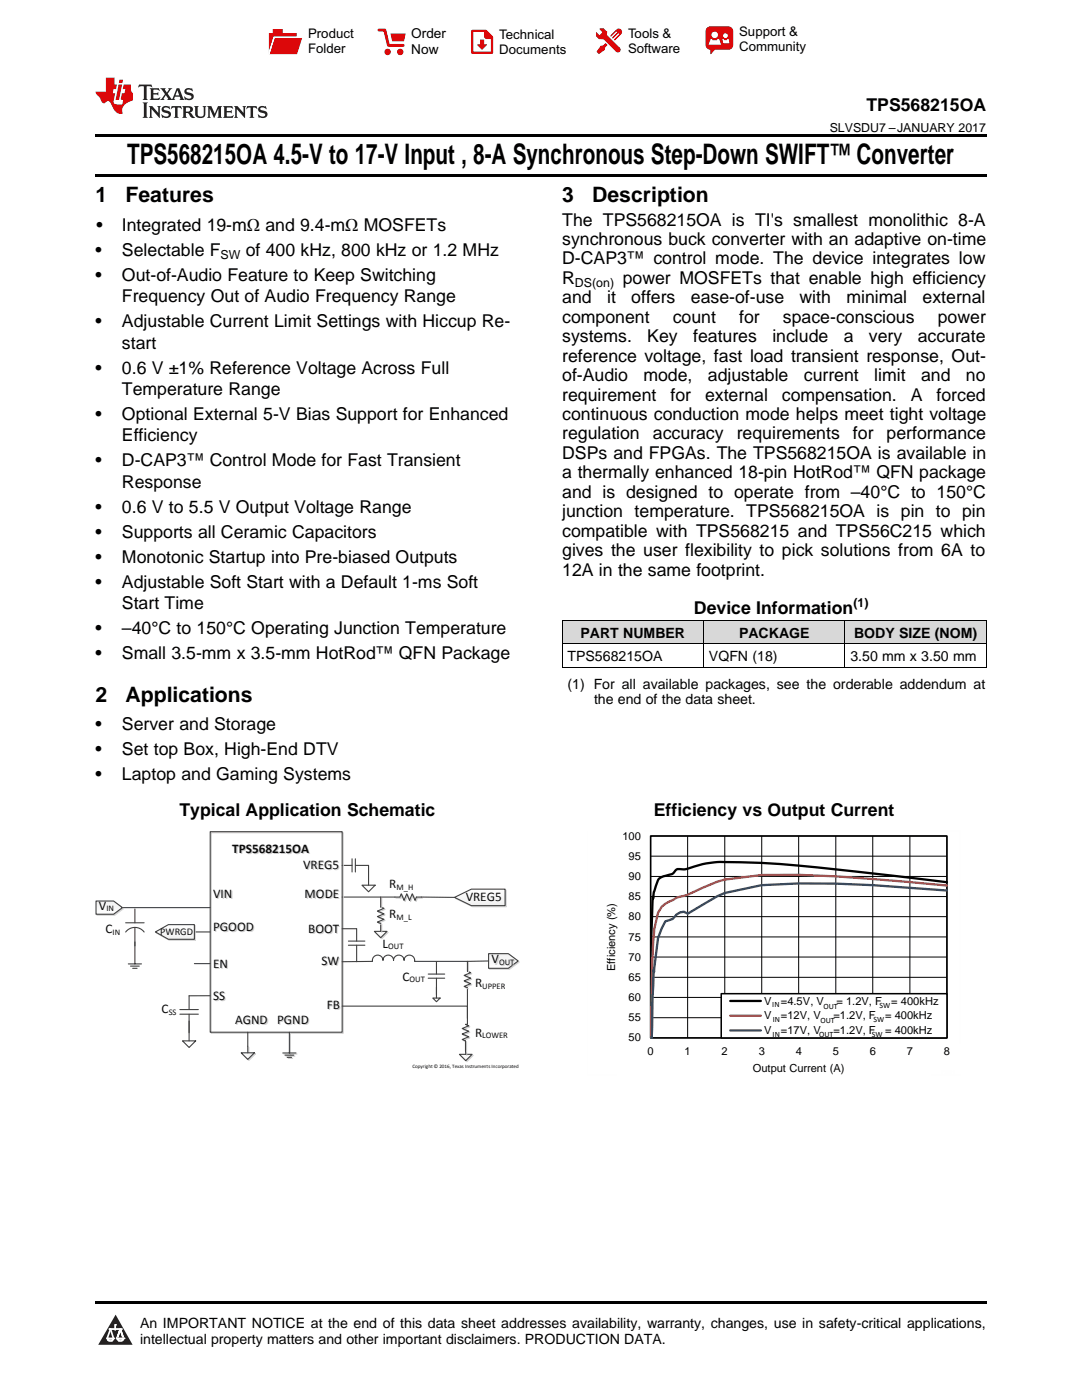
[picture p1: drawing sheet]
<svg xmlns="http://www.w3.org/2000/svg" width="216mm" height="279mm" viewBox="0 0 216 279" stroke-linecap="round" stroke-linejoin="round" font-family="sans-serif">
<g fill="#d8d8d8">
<path d="M112.2 123.9h28.2v4.6h-28.2z"/>
<path d="M140.4 123.9h28.2v4.6h-28.2z"/>
<path d="M168.6 123.9h28.2v4.6h-28.2z"/>
</g>
<path d="M23.1 262.4l3.4 6h-6.9z" fill="#231f20"/>
<path d="M21.4 267.1h1.2l-.3 .5h-.3a.55 .55 0 0 1-.6-.5z" fill-rule="evenodd" fill="#fff"/>
<path d="M21.4 267.1h1.2l-.3 .5h-.3a.55 .55 0 0 1-.6-.5z" fill="none" stroke="#231f20" stroke-width=".34"/>
<path d="M21.4 267.1l1.2 .1-.3 .4h-.5z" fill="none" stroke="#fff" stroke-width=".34"/>
<path d="M23 265.3h.1" fill="none" stroke="#fff" stroke-width=".34"/>
<path d="M23 264.4v.9z" fill="#fff"/>
<path d="M23 264.4v.9z" fill="none" stroke="#fff" stroke-width=".34"/>
<circle cx="23" cy="264.4" r=".17" fill="#fff"/>
<path d="M21.9 265.2h.1" fill="none" stroke="#fff" stroke-width=".34"/>
<path d="M21.9 265.2h2.3z" fill="#fff"/>
<path d="M21.9 265.2h2.3z" fill="none" stroke="#fff" stroke-width=".34"/>
<circle cx="24.2" cy="265.2" r=".17" fill="#fff"/>
<path d="M23.3 267.1h.1" fill="none" stroke="#fff" stroke-width=".34"/>
<path d="M24 265.2l-.7 1.9z" fill="#fff"/>
<path d="M24 265.2l-.7 1.9z" fill="none" stroke="#fff" stroke-width=".34"/>
<path d="M24 265.2l.7 1.9z" fill="#fff"/>
<path d="M24 265.2l.7 1.9z" fill="none" stroke="#fff" stroke-width=".34"/>
<path d="M24.6 267.1h.1" fill="none" stroke="#fff" stroke-width=".34"/>
<circle cx="21.4" cy="267.1" r=".17" fill="#fff"/>
<path d="M22.1 265.2l-.7 1.9z" fill="#fff"/>
<path d="M22.1 265.2l-.7 1.9z" fill="none" stroke="#fff" stroke-width=".34"/>
<path d="M22.1 265.2l.5 1.9z" fill="#fff"/>
<path d="M22.1 265.2l.5 1.9z" fill="none" stroke="#fff" stroke-width=".34"/>
<circle cx="22.6" cy="267.1" r=".17" fill="#fff"/>
<path d="M23.4 267.1h1.3a.65 .65 0 0 1-.7 .5 .65 .65 0 0 1-.6-.5z" fill-rule="evenodd" fill="#fff"/>
<path d="M23.4 267.1h1.3a.65 .65 0 0 1-.7 .5 .65 .65 0 0 1-.6-.5z" fill="none" stroke="#231f20" stroke-width=".34"/>
<path d="M23.4 267.1h1.3l-.4 .5h-.6z" fill="none" stroke="#fff" stroke-width=".34"/>
<path d="M23.3 267.1h.1" fill="none" stroke="#fff" stroke-width=".34"/>
<circle cx="24.7" cy="267.1" r=".17" fill="#fff"/>
<path d="M19 259.7h177.8v.5h-177.8z" fill="#000"/>
<g fill="none" stroke="#000" stroke-width=".2">
<path d="M129.8 166.9h59.1v40.2h-59.1zM129.8 178.9h59.1M129.8 174.9h59.1M129.8 170.9h59.1M137.2 166.9v40.2M144.6 166.9v40.2M152 166.9v40.2M159.4 166.9v40.2M166.8 166.9v40.2M174.1 166.9v40.2M181.6 166.9v40.2M129.8 199.1h59.1"/>
<path d="M129.8 195h59.1M129.8 191h59.1M129.8 187h59.1M129.8 182.9h59.1M129.8 203.1h59.1"/>
</g>
<path d="M129.8 166.8h59.1v40.3h-59.1z" fill="none" stroke="#000" stroke-width=".31"/>
<path d="M188.9 176.1l-28.7-3.3a134.8 134.8 0 0 0-18-.7l-2 .4-1.6 .4a5.3 5.3 0 0 1-3.4 .5l-.2 .1a3.7 3.7 0 0 1-2.7 1.4l-.6 .3-.4 .4-.8 2.4-.2 1.3v-.3l-.1 .2-.2 7.9-.1 20.3M129.9 204.2l-.1 3.2z" fill="none" stroke="#000" stroke-width=".46"/>
<path d="M188.9 176.7a480.6 480.6 0 0 0-29.5-2.1h-7.4l-7.4 .9-1.5 .5-2.9 1.2a15.7 15.7 0 0 1-5.2 1.9l-.8 .5a4.6 4.6 0 0 0-2.9 2.6 41.8 41.8 0 0 0-1.2 11.3l-.2 13.9" fill="none" stroke="#be4b48" stroke-width=".46"/>
<path d="M188.9 177.7a302.3 302.3 0 0 0-29.5-1.4l-7.4 .4-7.4 1.5-1.5 .7-5.9 3.4a2.02 2.02 0 0 0-3 1.1l-1.4 .5-1.5 3.3-.8 6.8-.1-.5-.4 13.9" fill="none" stroke="#1f497d" stroke-width=".46"/>
<path d="M143.9 198.3h45v8.8h-45z" fill-rule="evenodd" fill="#fff"/>
<path d="M143.9 198.3h45v8.8h-45z" fill="none" stroke="#000" stroke-width=".31"/>
<path d="M145.7 199.8h6.1" fill="none" stroke="#000" stroke-width=".46"/>
<path d="M145.7 202.7h6.1" fill="none" stroke="#be4b48" stroke-width=".46"/>
<path d="M145.7 205.6h6.1" fill="none" stroke="#1f497d" stroke-width=".46"/>
<path d="M117.2 165.9v48.7M128.6 165.9h63M191.6 165.9v42.3M117.2 214.6h5.8M185.8 214.6h5.8" fill="none" stroke="#fefefe" stroke-width=".2" stroke-dasharray=".4 .1" stroke-linecap="butt"/>
<g fill="none" stroke="#404040" stroke-width=".22">
<path d="M68.3 172.7h2M68.3 179h10.5M70.3 171.4v2.6M70.9 171.4v2.6M70.9 172.7h2.6v4M72.2 176.7h2.7l-1.4 1.3zM24.4 181.1h17.5M25.1 186a2.3 2.3 0 0 1 3.7 0M25.1 184.2h3.7M25.6 192.4h2.6M26 192.8h1.8M26.5 193.2h.9"/>
<path d="M26.9 181.4v2.8M26.9 185.1v7.3M38.8 192.3h3.1M38.8 186h3.1M41.9 198.7h-4.2v2.8M74.3 191.9a1.06 1.06 0 0 1 1-1.3 1.06 1.06 0 0 1 1.1 1.1 1.05 1.05 0 0 1 1.1-1.1 1.05 1.05 0 0 1 1 1.1 1.05 1.05 0 0 1 1.1-1.1 1.05 1.05 0 0 1 1 1.1 1.06 1.06 0 0 1 1.2-1.1 1.06 1.06 0 0 1 .9 1.3h10.6M93.3 197.1v7.3h-.4M35.9 202.4h3.7M35.9 201.5h3.7M36.4 207.7h2.6l-1.3 1.3zM37.7 202.4v5.3"/>
</g>
<path d="M91.9 210.6h2.5l-1.3 1.3z" fill="#cdcdcd"/>
<path d="M91.9 210.6h2.5l-1.3 1.3zM93.1 209.9v.7" fill="none" stroke="#cdcdcd" stroke-width=".22"/>
<path d="M91.7 211.6h2.5" fill="none" stroke="#f2f2f2" stroke-width=".2"/>
<path d="M91.7 211.6h2.5M91.7 211.5h2.5" fill="none" stroke="#f3f3f3" stroke-width=".2"/>
<path d="M91.7 211.4h2.5" fill="none" stroke="#f4f4f4" stroke-width=".2"/>
<path d="M91.7 211.3h2.5" fill="none" stroke="#f5f5f5" stroke-width=".2"/>
<path d="M91.7 211.2h2.5" fill="none" stroke="#f6f6f6" stroke-width=".2"/>
<path d="M91.7 211.2h2.5M91.7 211.1h2.5" fill="none" stroke="#f7f7f7" stroke-width=".2"/>
<path d="M91.7 211h2.5" fill="none" stroke="#f8f8f8" stroke-width=".2"/>
<path d="M91.7 210.9h2.5" fill="none" stroke="#f9f9f9" stroke-width=".2"/>
<path d="M91.7 210.8h2.5" fill="none" stroke="#fafafa" stroke-width=".2"/>
<path d="M91.7 210.8h2.5M91.7 210.7h2.5" fill="none" stroke="#fbfbfb" stroke-width=".2"/>
<path d="M91.7 210.6h2.5" fill="none" stroke="#fcfcfc" stroke-width=".2"/>
<path d="M91.7 210.5h2.5" fill="none" stroke="#fdfdfd" stroke-width=".2"/>
<path d="M91.7 210.5h2.5" fill="none" stroke="#fefefe" stroke-width=".2"/>
<path d="M91.7 210.4h2.5l-1.3 1.3zM92.9 209.7v.7" fill="none" stroke="#404040" stroke-width=".22"/>
<path d="M74.9 186.1h2.5l-1.2 1.2z" fill="#cdcdcd"/>
<path d="M42.2 166.2h26.3v40h-26.3zM76.2 179.2v2l.6 .3-1.3 .5 1.3 .6-1.3 .5 1.3 .6-1.3 .5 .7 .3v1.6M79 179.2h1l.3-.6 .5 1.3 .6-1.3 .5 1.3 .6-1.3 .5 1.3 .3-.7h1M74.9 186.1h2.5l-1.2 1.2zM93.5 192.1v2l.6 .2-1.3 .6 1.3 .5-1.3 .6 1.3 .5-1.3 .6 .7 .2M93.1 204.6l.7 .3-1.4 .6 1.4 .5-1.4 .6 1.4 .5-1.4 .6 .7 .2v2" fill="none" stroke="#cdcdcd" stroke-width=".22"/>
<path d="M74.7 187.1h2.5" fill="none" stroke="#f2f2f2" stroke-width=".2"/>
<path d="M74.7 187h2.5M74.7 186.9h2.5" fill="none" stroke="#f3f3f3" stroke-width=".2"/>
<path d="M74.7 186.9h2.5" fill="none" stroke="#f4f4f4" stroke-width=".2"/>
<path d="M74.7 186.8h2.5" fill="none" stroke="#f5f5f5" stroke-width=".2"/>
<path d="M74.7 186.7h2.5" fill="none" stroke="#f6f6f6" stroke-width=".2"/>
<path d="M74.7 186.6h2.5M74.7 186.5h2.5" fill="none" stroke="#f7f7f7" stroke-width=".2"/>
<path d="M74.7 186.5h2.5" fill="none" stroke="#f8f8f8" stroke-width=".2"/>
<path d="M74.7 186.4h2.5" fill="none" stroke="#f9f9f9" stroke-width=".2"/>
<path d="M74.7 186.3h2.5" fill="none" stroke="#fafafa" stroke-width=".2"/>
<path d="M74.7 186.2h2.5" fill="none" stroke="#fbfbfb" stroke-width=".2"/>
<path d="M74.7 186.1h2.5" fill="none" stroke="#fcfcfc" stroke-width=".2"/>
<path d="M74.7 186h2.5" fill="none" stroke="#fdfdfd" stroke-width=".2"/>
<path d="M74.7 185.9h2.5" fill="none" stroke="#fefefe" stroke-width=".2"/>
<g fill="none" stroke="#404040" stroke-width=".22">
<path d="M41.9 166h26.4v40h-26.4zM76 179v2l.6 .3-1.3 .5 1.3 .6-1.3 .5 1.3 .6-1.3 .5 .7 .3v1.6M78.8 179h1l.3-.6 .5 1.3 .6-1.3 .5 1.3 .6-1.3 .5 1.3 .3-.7h1M74.3 191.9h-6M74.7 185.9h2.5l-1.2 1.2zM85.4 195.2h3.3M85.4 194.4h3.3M86.4 199.2h1.4l-.7 .7zM87.1 191.9v2.5M87.1 195.2v4M93.3 191.9v1.9l.6 .3-1.3 .6 1.3 .5-1.3 .6 1.3 .5-1.3 .6 .7 .2M68.3 200.8h25v2.4"/>
<path d="M92.9 204.4l.6 .3-1.3 .6 1.3 .5-1.3 .6 1.3 .5-1.3 .6 .7 .2v2"/>
</g>
<path d="M48.3 210.3h2.7l-1.3 1.3z" fill="#cdcdcd"/>
<path d="M48.3 210.3h2.7l-1.3 1.3zM49.7 209v1.3" fill="none" stroke="#cdcdcd" stroke-width=".22"/>
<path d="M50.6 210.1h.2v1.3h-.2z" fill-rule="evenodd" fill="#f1f1f1"/>
<path d="M50.4 210.1h.2v1.3h-.2z" fill-rule="evenodd" fill="#f2f2f2"/>
<path d="M50.3 210.1h.1v1.3h-.1z" fill-rule="evenodd" fill="#f3f3f3"/>
<path d="M50.1 210.1h.2v1.3h-.2z" fill-rule="evenodd" fill="#f4f4f4"/>
<path d="M49.9 210.1h.2v1.3h-.2z" fill-rule="evenodd" fill="#f5f5f5"/>
<g fill="#f6f6f6">
<path d="M49.8 210.1h.1v1.3h-.1z" fill-rule="evenodd"/>
<path d="M49.6 210.1h.2v1.3h-.2z" fill-rule="evenodd"/>
</g>
<path d="M49.4 210.1h.2v1.3h-.2z" fill-rule="evenodd" fill="#f7f7f7"/>
<path d="M49.3 210.1h.1v1.3h-.1z" fill-rule="evenodd" fill="#f8f8f8"/>
<path d="M49.1 210.1h.2v1.3h-.2z" fill-rule="evenodd" fill="#f9f9f9"/>
<path d="M48.9 210.1h.2v1.3h-.2z" fill-rule="evenodd" fill="#fafafa"/>
<path d="M48.8 210.1h.1v1.3h-.1z" fill-rule="evenodd" fill="#fbfbfb"/>
<g fill="#fcfcfc">
<path d="M48.6 210.1h.2v1.3h-.2z" fill-rule="evenodd"/>
<path d="M48.5 210.1h.1v1.3h-.1z" fill-rule="evenodd"/>
</g>
<path d="M48.3 210.1h.2v1.3h-.2z" fill-rule="evenodd" fill="#fdfdfd"/>
<path d="M48.1 210.1h.2v1.3h-.2z" fill-rule="evenodd" fill="#fefefe"/>
<path d="M68.3 185.3h2.9v2.5M69.5 188.6h3.3M69.5 187.8h3.3M71.2 188.6v3.3M48.1 210.1h2.7l-1.4 1.3zM49.4 206v4.1M56.4 210.1h2.7M56.9 210.6h1.7M57.3 211h.9M57.7 206v4.1" fill="none" stroke="#404040" stroke-width=".22"/>
<path d="M56.6 210.4h2.7M57.1 210.8h1.7M57.5 211.2h.9M58 206.2v4.2" fill="none" stroke="#cdcdcd" stroke-width=".22"/>
<path d="M19.4 180h3.5l1.7 1.3-1.7 1.4h-3.5z" fill-rule="evenodd" fill="#cdcdcd"/>
<path d="M19.4 180h3.5l1.7 1.3-1.7 1.4h-3.5z" fill="none" stroke="#cdcdcd" stroke-width=".22"/>
<path d="M19.2 182.4h5.2" fill="none" stroke="#fefefe" stroke-width=".2"/>
<path d="M19.2 182.2h5.2" fill="none" stroke="#fdfdfd" stroke-width=".2"/>
<path d="M19.2 182h5.2M19.2 181.9h5.2" fill="none" stroke="#fcfcfc" stroke-width=".2"/>
<path d="M19.2 181.7h5.2" fill="none" stroke="#fbfbfb" stroke-width=".2"/>
<path d="M19.2 181.5h5.2" fill="none" stroke="#fafafa" stroke-width=".2"/>
<path d="M19.2 181.4h5.2" fill="none" stroke="#f9f9f9" stroke-width=".2"/>
<path d="M19.2 181.2h5.2" fill="none" stroke="#f8f8f8" stroke-width=".2"/>
<path d="M19.2 181.1h5.2" fill="none" stroke="#f7f7f7" stroke-width=".2"/>
<path d="M19.2 180.9h5.2M19.2 180.7h5.2" fill="none" stroke="#f6f6f6" stroke-width=".2"/>
<path d="M19.2 180.6h5.2" fill="none" stroke="#f5f5f5" stroke-width=".2"/>
<path d="M19.2 180.4h5.2" fill="none" stroke="#f4f4f4" stroke-width=".2"/>
<path d="M19.2 180.2h5.2" fill="none" stroke="#f3f3f3" stroke-width=".2"/>
<path d="M19.2 180.1h5.2" fill="none" stroke="#f2f2f2" stroke-width=".2"/>
<path d="M19.2 179.9h5.2" fill="none" stroke="#f1f1f1" stroke-width=".2"/>
<path d="M19.2 179.8h3.5l1.7 1.3-1.7 1.4h-3.5z" fill="none" stroke="#404040" stroke-width=".22"/>
<path d="M97.7 190.5h3.9l2 1.5-2 1.5h-3.9z" fill-rule="evenodd" fill="#cdcdcd"/>
<path d="M97.7 190.5h3.9l2 1.5-2 1.5h-3.9z" fill="none" stroke="#cdcdcd" stroke-width=".22"/>
<path d="M97.5 193.2h5.9" fill="none" stroke="#fefefe" stroke-width=".2"/>
<path d="M97.5 193h5.9M97.5 192.8h5.9" fill="none" stroke="#fdfdfd" stroke-width=".2"/>
<path d="M97.5 192.6h5.9" fill="none" stroke="#fcfcfc" stroke-width=".2"/>
<path d="M97.5 192.4h5.9" fill="none" stroke="#fbfbfb" stroke-width=".2"/>
<path d="M97.5 192.2h5.9" fill="none" stroke="#fafafa" stroke-width=".2"/>
<path d="M97.5 192.1h5.9" fill="none" stroke="#f9f9f9" stroke-width=".2"/>
<path d="M97.5 191.9h5.9" fill="none" stroke="#f8f8f8" stroke-width=".2"/>
<path d="M97.5 191.7h5.9" fill="none" stroke="#f7f7f7" stroke-width=".2"/>
<path d="M97.5 191.5h5.9M97.5 191.3h5.9" fill="none" stroke="#f6f6f6" stroke-width=".2"/>
<path d="M97.5 191.1h5.9" fill="none" stroke="#f5f5f5" stroke-width=".2"/>
<path d="M97.5 191h5.9" fill="none" stroke="#f4f4f4" stroke-width=".2"/>
<path d="M97.5 190.8h5.9" fill="none" stroke="#f3f3f3" stroke-width=".2"/>
<path d="M97.5 190.6h5.9" fill="none" stroke="#f2f2f2" stroke-width=".2"/>
<path d="M97.5 190.4h5.9" fill="none" stroke="#f1f1f1" stroke-width=".2"/>
<path d="M97.5 190.3h3.9l2 1.5-2 1.4h-3.9zM97.5 191.8l-4.2 .1" fill="none" stroke="#404040" stroke-width=".22"/>
<path d="M90.9 179.3l3.4-1.6h6.7v3.3h-6.7z" fill-rule="evenodd" fill="#cdcdcd"/>
<path d="M90.9 179.3l3.4-1.6h6.7v3.3h-6.7z" fill="none" stroke="#cdcdcd" stroke-width=".22"/>
<path d="M90.7 177.6h10.1" fill="none" stroke="#fefefe" stroke-width=".21"/>
<path d="M90.7 177.8h10.1M90.7 178h10.1" fill="none" stroke="#fdfdfd" stroke-width=".21"/>
<path d="M90.7 178.2h10.1" fill="none" stroke="#fcfcfc" stroke-width=".21"/>
<path d="M90.7 178.4h10.1" fill="none" stroke="#fbfbfb" stroke-width=".21"/>
<path d="M90.7 178.6h10.1" fill="none" stroke="#fafafa" stroke-width=".21"/>
<path d="M90.7 178.8h10.1" fill="none" stroke="#f9f9f9" stroke-width=".21"/>
<path d="M90.7 179h10.1" fill="none" stroke="#f8f8f8" stroke-width=".21"/>
<path d="M90.7 179.2h10.1" fill="none" stroke="#f7f7f7" stroke-width=".21"/>
<path d="M90.7 179.4h10.1M90.7 179.6h10.1" fill="none" stroke="#f6f6f6" stroke-width=".21"/>
<path d="M90.7 179.8h10.1" fill="none" stroke="#f5f5f5" stroke-width=".21"/>
<path d="M90.7 180h10.1" fill="none" stroke="#f4f4f4" stroke-width=".21"/>
<path d="M90.7 180.2h10.1" fill="none" stroke="#f3f3f3" stroke-width=".21"/>
<path d="M90.7 180.4h10.1" fill="none" stroke="#f2f2f2" stroke-width=".21"/>
<path d="M90.7 180.6h10.1" fill="none" stroke="#f1f1f1" stroke-width=".21"/>
<path d="M84.1 179l6.6 .1M90.7 179.1l3.4-1.7h6.7v3.3h-6.7z" fill="none" stroke="#404040" stroke-width=".22"/>
<path d="M31.2 186.2l2.6-1.5h5.2v3h-5.2z" fill-rule="evenodd" fill="#cdcdcd"/>
<path d="M31.2 186.2l2.6-1.5h5.2v3h-5.2z" fill="none" stroke="#cdcdcd" stroke-width=".22"/>
<path d="M31 184.6h7.8" fill="none" stroke="#fefefe" stroke-width=".2"/>
<path d="M31 184.8h7.8M31 185h7.8" fill="none" stroke="#fdfdfd" stroke-width=".2"/>
<path d="M31 185.2h7.8" fill="none" stroke="#fcfcfc" stroke-width=".2"/>
<path d="M31 185.4h7.8" fill="none" stroke="#fbfbfb" stroke-width=".2"/>
<path d="M31 185.5h7.8" fill="none" stroke="#fafafa" stroke-width=".2"/>
<path d="M31 185.7h7.8" fill="none" stroke="#f9f9f9" stroke-width=".2"/>
<path d="M31 185.9h7.8" fill="none" stroke="#f8f8f8" stroke-width=".2"/>
<path d="M31 186.1h7.8" fill="none" stroke="#f7f7f7" stroke-width=".2"/>
<path d="M31 186.3h7.8M31 186.4h7.8" fill="none" stroke="#f6f6f6" stroke-width=".2"/>
<path d="M31 186.6h7.8" fill="none" stroke="#f5f5f5" stroke-width=".2"/>
<path d="M31 186.8h7.8" fill="none" stroke="#f4f4f4" stroke-width=".2"/>
<path d="M31 187h7.8" fill="none" stroke="#f3f3f3" stroke-width=".2"/>
<path d="M31 187.2h7.8" fill="none" stroke="#f2f2f2" stroke-width=".2"/>
<path d="M31 187.4h7.8" fill="none" stroke="#f1f1f1" stroke-width=".2"/>
<path d="M31 186l2.6-1.5h5.2v3h-5.2z" fill="none" stroke="#404040" stroke-width=".22"/>
<path d="M112.2 133.1h84.6M112.2 128.5h84.6M112.2 123.8h84.6M112.2 123.9v9.3M140.4 123.9v9.3M168.6 123.9v9.3M196.8 123.9v9.3" fill="none" stroke="#000" stroke-width=".2"/>
<path d="M19 34.8h177.8v.5h-177.8zM19 26.8h177.8v.6h-177.8z" fill="#000"/>
<path d="M27.7 16.9l-.1 .6 .6-.3h.5v.2v2.2l-.2 .4h1l-.2-.4v-2.2v-.2h.5l.6 .3-.2-.6zM29.9 17.6l.2 .4v1.6l-.2 .4h1.9l.1-.6a1.09 1.09 0 0 1-1.3 .1v-.6h.6l.4 .2v-.7l-.2 .2h-.8v-.6l.2-.1a1.01 1.01 0 0 1 1 .3l-.1-.6zM32 17.6l.9 1.2-1 1.2h.9l-.2-.3 .5-.7 .5 .7-.3 .3h1.7l-.2-.3 .1-.4h1l.1 .4-.2 .3h1l-.3-.4-.7-2h-.5l-1 2.2-.8-1.1 .9-1.1h-.9l.2 .2-.4 .7-.4-.7 .2-.2zM35.4 18l.4 1h-.8zM37 17.7a.66 .66 0 0 0-.2 .8 .66 .66 0 0 0 .6 .4l.7 .2 .1 .2a.8 .8 0 0 1-.7 .4 .8 .8 0 0 1-.7-.5l.1 .8 .2-.2a.94 .94 0 0 0 1.1 .1 .94 .94 0 0 0 .4-.9 1.48 1.48 0 0 0-1.3-.6v-.4a1.1 1.1 0 0 1 1.2 .2l-.2-.6-.2 .1-.5-.1zM28.5 20.4l.2 .4v2.3l-.2 .4h1l-.2-.4v-2.3l.2-.4zM29.7 21.2l.2 .4v1.5l-.2 .4h.8l-.3-.4 .1-1.3 1.6 1.8v-2l.2-.4h-.7l.2 .2v1.1l-1.2-1.3zM32.5 21.3a.66 .66 0 0 0-.2 .8 .66 .66 0 0 0 .6 .4l.6 .2 .2 .2a.8 .8 0 0 1-.8 .4 .8 .8 0 0 1-.7-.5l.2 .7 .2-.1a.94 .94 0 0 0 1 .1 .94 .94 0 0 0 .5-1 1.47 1.47 0 0 0-1.3-.6l-.1-.3a1.1 1.1 0 0 1 1.3 .2l-.2-.6-.2 .1-.5-.2zM34.3 21.2l-.2 .6a.64 .64 0 0 1 .8-.3v1.6l-.2 .4h1l-.3-.4 .1-1.6a.66 .66 0 0 1 .8 .3l-.2-.6zM36.3 21.2l.3 .4v1.5l-.3 .4h1l-.2-.2v-.7h.5l.1 .1a.8 .8 0 0 0 1.2 .7l-1-1a.62 .62 0 0 0 .6-.5 .62 .62 0 0 0-.6-.7zM37.1 21.5h.1a.48 .48 0 0 1 .6 0 .48 .48 0 0 1 .1 .6l-.2 .1-.6 .1zM38.7 21.2l.2 .2a2.29 2.29 0 0 0 .4 2 1.05 1.05 0 0 0 1.7-.7v-1.3l.2-.2h-.8l.2 .4v1.1a.61 .61 0 0 1-.6 .6 .61 .61 0 0 1-.6-.6v-1.1l.3-.4zM41.3 21.2l.3 .4v1.5l-.3 .4h.8l-.2-.4v-1.4l.8 1.9 .9-1.9v1.4l-.2 .4h.9l-.2-.4v-1.5l.2-.4h-.8l-.7 1.5-.6-1.5zM44.5 21.2l.2 .4v1.5l-.2 .4h1.9l.2-.6a1.1 1.1 0 0 1-1.4 .2v-.7h.6l.4 .2v-.6l-.2 .1-.8 .1v-.6l.2-.1a1.02 1.02 0 0 1 1.1 .2l-.2-.5zM46.7 21.2l.2 .4v1.5l-.2 .4h.8l-.3-.4 .1-1.3 1.6 1.8v-2l.2-.4h-.7l.2 .2v1.1l-1.2-1.3zM49.3 21.2l-.1 .6a.64 .64 0 0 1 .8-.3v1.6l-.3 .4h1l-.2-.4v-1.6a.66 .66 0 0 1 .8 .3l-.1-.6zM51.7 21.3a.66 .66 0 0 0-.2 .7 .66 .66 0 0 0 .7 .5l.6 .2 .1 .2a.8 .8 0 0 1-.7 .4 .8 .8 0 0 1-.7-.5l.1 .7 .2-.1a.94 .94 0 0 0 1.1 .1 .94 .94 0 0 0 .4-1 1.48 1.48 0 0 0-1.2-.6l-.1-.3a1.1 1.1 0 0 1 1.2 .2l-.2-.6-.1 .1-.6-.2z" fill="#231f20"/>
<path d="M21.1 15.5v2.8h-2v.4l.9 .9a.96 .96 0 0 0 1 1 .59 .59 0 0 1 .5-.4 .59 .59 0 0 1 .5 .3l.4 .8a1.61 1.61 0 0 0 2.1 1.3 1.63 1.63 0 0 1 1.1-2.2l.9-.3v-1.5a1.6 1.6 0 0 1-.4-1.7h-1.4l-.2 .9h.5l-.2 .8h-.5l-.2 1v.3h.5l-.2 .9h-.7a.74 .74 0 0 1-1-.6l.3-1.6h-.5l.2-.8h.5l.1-.9h-.4v-1.4zM23.7 16.9l-.7 3h.8l.6-3zM23.8 15.9l-.1 .7h.7l.2-.7z" fill="#ee1d23"/>
<g fill="#d60000">
<path d="M54.4 5.8h2v.8h2.8v4.2h-5.5v-4.2h.7z" fill-rule="evenodd"/>
<path d="M54.7 7.5h5.6l-1 3.3h-5.6z" fill-rule="evenodd"/>
</g>
<path d="M54.6 7.4h5.8l-.1 .1h-5.5l-1.1 3.3z" fill-rule="evenodd" fill="#fff"/>
<path d="M54.6 7.4h5.8l-.1 .1h-5.5l-1.1 3.3z" fill="none" stroke="#fff" stroke-width=".2"/>
<path d="M75.6 6h1.2l.7 3.1h3" fill="none" stroke="#d60000" stroke-width=".56"/>
<g fill="#d60000">
<path d="M77.9 6.7h3.1l-.4 1.5h-2.3z" fill-rule="evenodd"/>
<circle cx="77.3" cy="10.4" r=".64"/>
<circle cx="79.9" cy="10.4" r=".64"/>
</g>
<path d="M94.2 6.2h2.7l1.3 1.2v3.1h-4z" fill="none" stroke="#d60000" stroke-width=".44"/>
<g fill="#d60000">
<path d="M95.8 7.9h.8v1h.6l-1 1.1-1-1v-.1h.6z" fill-rule="evenodd"/>
<path d="M96.6 6.2h.3l1.3 1.2v.4h-1.3l-.3-.4z" fill-rule="evenodd"/>
<path d="M119.6 5.7h.9l.6 .6 .1 .7 2.5 2.5-.8 .8-2.3-2.3-1.1-.2-.6-.6v-.8l.7 .6 .5-.4v-.2l-.4-.5z" fill-rule="evenodd"/>
<path d="M119.9 9.1h.4l.5-.5 .4 .4-.5 .5v.4l-1.2 .9-.5-.5z" fill-rule="evenodd"/>
<path d="M123 5.9a.67 .67 0 0 1 .9 0 .67 .67 0 0 1 0 .9z" fill-rule="evenodd"/>
<path d="M123 5.9l.9 .9-1.2 1.2h-.2l.1-.2 .9-.9 .1-.2h-.3l-.9 1h-.2v-.2l.9-1 .1-.2h-.3l-.9 1h-.2v-.2z" fill-rule="evenodd"/>
<circle cx="123.3" cy="9.9" r=".54"/>
</g>
<path d="M121.1 6.3l-.1 .7" fill="none" stroke="#d60000" stroke-width=".2"/>
<g fill="#d60000">
<path d="M141.1 5.5l.6-.2h3.6a.95 .95 0 0 1 1 .9v2.8a.95 .95 0 0 1-1 .9h-3.6a.95 .95 0 0 1-.9-.9v-2.8z" fill-rule="evenodd"/>
<path d="M141.7 9.9h.9l-.7 .9h-.2z" fill-rule="evenodd"/>
</g>
<g fill="#fff">
<path d="M144.3 8.6h1.3z"/>
<path d="M141.8 7.8h.3l.1 .2h.8l.2-.2h.3l.4 1.1h-2.5z" fill-rule="evenodd"/>
<path d="M144.2 7.8h.2l.2 .2h.4l.2-.2h.2l.2 .8h-1.3z" fill-rule="evenodd"/>
<circle cx="142.6" cy="6.9" r=".65"/>
<circle cx="144.8" cy="7.1" r=".48"/>
</g>
<text font-size="5.6" x="25.4" y="32.8">TPS568215OA 4.5-V to 17-V Input , 8-A Synchronous Step-Down SWIFT™ Converter</text>
<g font-size="4.2">
<text x="19" y="40.4">1</text>
<text x="25" y="40.4">Features</text>
<text x="112.2" y="40.4">3</text>
<text x="118.2" y="40.4">Description</text>
<text x="19" y="140">2</text>
<text x="25" y="140">Applications</text>
</g>
<g font-size="3.5">
<text x="172.9" y="22.2">TPS568215OA</text>
<text x="19.2" y="46.1">•</text>
<text x="24.3" y="46.1">Integrated 19-mΩ and 9.4-mΩ MOSFETs</text>
<text x="112.2" y="45">The TPS568215OA is TI's smallest monolithic 8-A</text>
<text x="19" y="51.1">•</text>
<text x="24.3" y="51.1">Selectable F</text>
<text x="49" y="51.1">of 400 kHz, 800 kHz or 1.2 MHz</text>
<text x="112.2" y="48.9">synchronous buck converter with an adaptive on-time</text>
<text x="112.2" y="52.8">D-CAP3™ control mode. The device integrates low</text>
<text x="19" y="56.1">•</text>
<text x="24.3" y="56.1">Out-of-Audio Feature to Keep Switching</text>
<text x="112.2" y="56.7">R</text>
<text x="124.2" y="56.7">power MOSFETs that enable high efficiency</text>
<text x="19" y="65.3">•</text>
<text x="24.3" y="60.3">Frequency Out of Audio Frequency Range</text>
<text x="24.3" y="65.3">Adjustable Current Limit Settings with Hiccup Re-</text>
<text x="112.2" y="60.5">and</text>
<text x="112.2" y="64.4">component</text>
<text x="121.1" y="60.5">it</text>
<text x="126" y="60.5">offers</text>
<text x="134.3" y="64.4">count</text>
<text x="137.9" y="60.5">ease-of-use</text>
<text x="147.5" y="64.4">for</text>
<text x="156.2" y="64.4">space-conscious</text>
<text x="159.5" y="60.5">with</text>
<text x="168.9" y="60.5">minimal</text>
<text x="184.1" y="60.5">external</text>
<text x="187.1" y="64.4">power</text>
<text x="24.3" y="69.6">start</text>
<text x="112.2" y="68.3">systems.</text>
<text x="129.2" y="68.3">Key</text>
<text x="138.3" y="68.3">features</text>
<text x="154.1" y="68.3">include</text>
<text x="168.4" y="68.3">a</text>
<text x="173.4" y="68.3">very</text>
<text x="183.1" y="68.3">accurate</text>
<text x="19" y="74.6">•</text>
<text x="24.3" y="74.6">0.6 V ±1% Reference Voltage Across Full</text>
<text x="112.2" y="72.2">reference voltage, fast load transient response, Out-</text>
<text x="112.2" y="76.1">of-Audio</text>
<text x="128.4" y="76.1">mode,</text>
<text x="141.3" y="76.1">adjustable</text>
<text x="160.4" y="76.1">current</text>
<text x="174.4" y="76.1">limit</text>
<text x="183.8" y="76.1">and</text>
<text x="192.7" y="76.1">no</text>
<text x="19" y="83.8">•</text>
<text x="24.3" y="78.8">Temperature Range</text>
<text x="24.3" y="83.8">Optional External 5-V Bias Support for Enhanced</text>
<text x="112.2" y="79.9">requirement</text>
<text x="112.2" y="83.8">continuous conduction mode helps meet tight voltage</text>
<text x="133.8" y="79.9">for</text>
<text x="140.7" y="79.9">external</text>
<text x="156" y="79.9">compensation.</text>
<text x="181.7" y="79.9">A</text>
<text x="186.9" y="79.9">forced</text>
<text x="24.3" y="88.1">Efficiency</text>
<text x="112.2" y="87.7">regulation</text>
<text x="130.3" y="87.7">accuracy</text>
<text x="147" y="87.7">requirements</text>
<text x="170.2" y="87.7">for</text>
<text x="176.9" y="87.7">performance</text>
<text x="19" y="93.1">•</text>
<text x="24.3" y="93.1">D-CAP3™ Control Mode for Fast Transient</text>
<text x="112.2" y="91.6">DSPs and FPGAs. The TPS568215OA is available in</text>
<text x="112.2" y="95.5">a thermally enhanced 18-pin HotRod™ QFN package</text>
<text x="24.3" y="97.3">Response</text>
<text x="112.2" y="99.3">and is designed to operate from –40°C to 150°C</text>
<text x="19" y="102.3">•</text>
<text x="19" y="107.3">•</text>
<text x="24.3" y="102.3">0.6 V to 5.5 V Output Voltage Range</text>
<text x="24.3" y="107.3">Supports all Ceramic Capacitors</text>
<text x="112.2" y="103.2">junction temperature. TPS568215OA is pin to pin</text>
<text x="112.2" y="107.1">compatible with TPS568215 and TPS56C215 which</text>
<text x="19" y="112.3">•</text>
<text x="24.3" y="112.3">Monotonic Startup into Pre-biased Outputs</text>
<text x="112.2" y="111">gives the user flexibility to pick solutions from 6A to</text>
<text x="19" y="117.3">•</text>
<text x="24.3" y="117.3">Adjustable Soft Start with a Default 1-ms Soft</text>
<text x="112.2" y="114.9">12A in the same footprint.</text>
<text x="24.3" y="121.6">Start Time</text>
<text x="138.5" y="122.6">Device Information</text>
<text x="19" y="126.6">•</text>
<text x="19" y="131.6">•</text>
<text x="24.3" y="126.6">–40°C to 150°C Operating Junction Temperature</text>
<text x="24.3" y="131.6">Small 3.5-mm x 3.5-mm HotRod™ QFN Package</text>
<text x="19" y="145.7">•</text>
<text x="24.3" y="145.7">Server and Storage</text>
<text x="19" y="150.7">•</text>
<text x="19" y="155.8">•</text>
<text x="24.3" y="150.7">Set top Box, High-End DTV</text>
<text x="24.3" y="155.8">Laptop and Gaming Systems</text>
<text x="35.8" y="162.8">Typical Application Schematic</text>
<text x="130.5" y="162.8">Efficiency vs Output Current</text>
</g>
<g font-size="2.8">
<text x="113.2" y="131.9">TPS568215OA</text>
<text x="115.8" y="127.2">PART NUMBER</text>
<text x="141.5" y="131.9">VQFN (18)</text>
<text x="147.5" y="127.2">PACKAGE</text>
<text x="169.7" y="131.9">3.50 mm x 3.50 mm</text>
<text x="170.4" y="127.2">BODY SIZE (NOM)</text>
<text x="113.2" y="137.4">(1) For all available packages, see the orderable addendum at</text>
<text x="118.5" y="140.6">the end of the data sheet.</text>
<text x="27.9" y="265">An IMPORTANT NOTICE at the end of this data sheet addresses availability, warranty, changes, use in safety-critical applications,</text>
<text x="27.9" y="268.2">intellectual property matters and other important disclaimers. PRODUCTION DATA.</text>
</g>
<g font-size="2.7">
<text x="82.1" y="7.7">Order</text>
<text x="82.1" y="10.7">Now</text>
</g>
<g font-size="2.6">
<text x="61.5" y="7.6">Product</text>
<text x="61.5" y="10.6">Folder</text>
<text x="99.6" y="7.8">Technical</text>
<text x="99.6" y="10.8">Documents</text>
<text x="125.3" y="7.6">Tools &amp;</text>
<text x="125.3" y="10.6">Software</text>
<text x="147.5" y="7.2">Support &amp;</text>
<text x="147.5" y="10.2">Community</text>
</g>
<g font-size="2.6" fill="#cdcdcd">
<text x="46.6" y="170.4">TPS568215OA</text>
<text x="60.7" y="173.7">VREG5</text>
<text x="42.7" y="179.5">VIN</text>
<text x="61" y="179.5">MODE</text>
<text x="42.7" y="186.1">PGOOD</text>
<text x="61.7" y="186.3">BOOT</text>
<text x="42.7" y="193.3">EN</text>
<text x="64.3" y="192.8">SW</text>
<text x="98.3" y="192.5">V</text>
<text x="42.7" y="199.7">SS</text>
<text x="65.4" y="201.6">FB</text>
<text x="47.1" y="204.6">AGND PGND</text>
</g>
<g font-size="2.6" fill="#0c0c0c">
<text x="77.7" y="177.3">R</text>
<text x="92.9" y="179.9">VREG5</text>
<text x="19.7" y="181.5">V</text>
<text x="77.7" y="183.2">R</text>
<text x="21.1" y="186.1">C</text>
<text x="76.4" y="189.1">L</text>
<text x="80.3" y="195.7">C</text>
<text x="94.8" y="197">R</text>
<text x="32.3" y="202.3">C</text>
<text x="94.8" y="206.9">R</text>
</g>
<g font-size="2.5">
<text x="165.6" y="26.3">SLVSDU7 –JANUARY 2017</text>
<text x="44" y="51.8">SW</text>
<text x="114.7" y="57.4">DS(on)</text>
<text x="170.3" y="121.2">(1)</text>
</g>
<g font-size="2.2">
<text x="124.2" y="167.6">100</text>
<text x="125.4" y="171.6">95</text>
<text x="125.4" y="179.7">85</text>
<text x="125.4" y="175.6">90</text>
<text x="125.4" y="183.7">80</text>
<text x="125.4" y="191.7">70</text>
<text x="125.4" y="187.7">75</text>
<text x="122.8" y="193.8" transform="rotate(-90 122.8 193.8)">Efficiency (%)</text>
<text x="125.4" y="195.8">65</text>
<text x="125.4" y="203.8">55</text>
<text x="125.4" y="199.8">60</text>
<text x="152.5" y="200.5">V</text>
<text x="152.5" y="203.4">V</text>
<text x="155.8" y="200.5">=4.5V, V</text>
<text x="155.8" y="203.4">=12V, V</text>
<text x="166.3" y="203.4">=1.2V, F</text>
<text x="166.9" y="200.5">= 1.2V, F</text>
<text x="176.6" y="203.4">= 400kHz</text>
<text x="177.9" y="200.5">= 400kHz</text>
<text x="125.4" y="207.8">50</text>
<text x="152.5" y="206.4">V</text>
<text x="155.8" y="206.4">=17V, V</text>
<text x="166.3" y="206.4">=1.2V, F</text>
<text x="176.6" y="206.4">= 400kHz</text>
<text x="129.2" y="210.5">0</text>
<text x="136.6" y="210.5">1</text>
<text x="144" y="210.5">2</text>
<text x="150.2" y="214">Output Current (A)</text>
<text x="151.4" y="210.5">3</text>
<text x="158.8" y="210.5">4</text>
<text x="166.2" y="210.5">5</text>
<text x="173.6" y="210.5">6</text>
<text x="181" y="210.5">7</text>
<text x="188.3" y="210.5">8</text>
</g>
<text font-size="2" fill="#0c0c0c" x="32" y="186.6">PWRGD</text>
<g font-size="1.7" fill="#0c0c0c">
<text x="79.1" y="177.6">M_H</text>
<text x="21.2" y="181.9">IN</text>
<text x="79.1" y="183.5">M_L</text>
<text x="22.5" y="186.5">IN</text>
<text x="77.5" y="189.5">OUT</text>
<text x="81.7" y="196.1">OUT</text>
<text x="96.2" y="197.4">UPPER</text>
<text x="33.7" y="202.6">SS</text>
<text x="96.2" y="207.2">LOWER</text>
</g>
<text font-size="1.7" fill="#cdcdcd" x="99.8" y="192.9">OUT</text>
<g font-size="1.6">
<text x="154.1" y="201">IN</text>
<text x="154.2" y="203.9">IN</text>
<text x="164.3" y="201.4">OUT</text>
<text x="175.5" y="201.1">SW</text>
<text x="154.2" y="207">IN</text>
<text x="163.4" y="207">OUT</text>
<text x="163.7" y="204.2">OUT</text>
<text x="174" y="207">SW</text>
<text x="174.3" y="204">SW</text>
</g>
<text font-size="1" x="82.3" y="213.1">Copyright © 2016, Texas Instruments Incorporated</text>
</svg>
